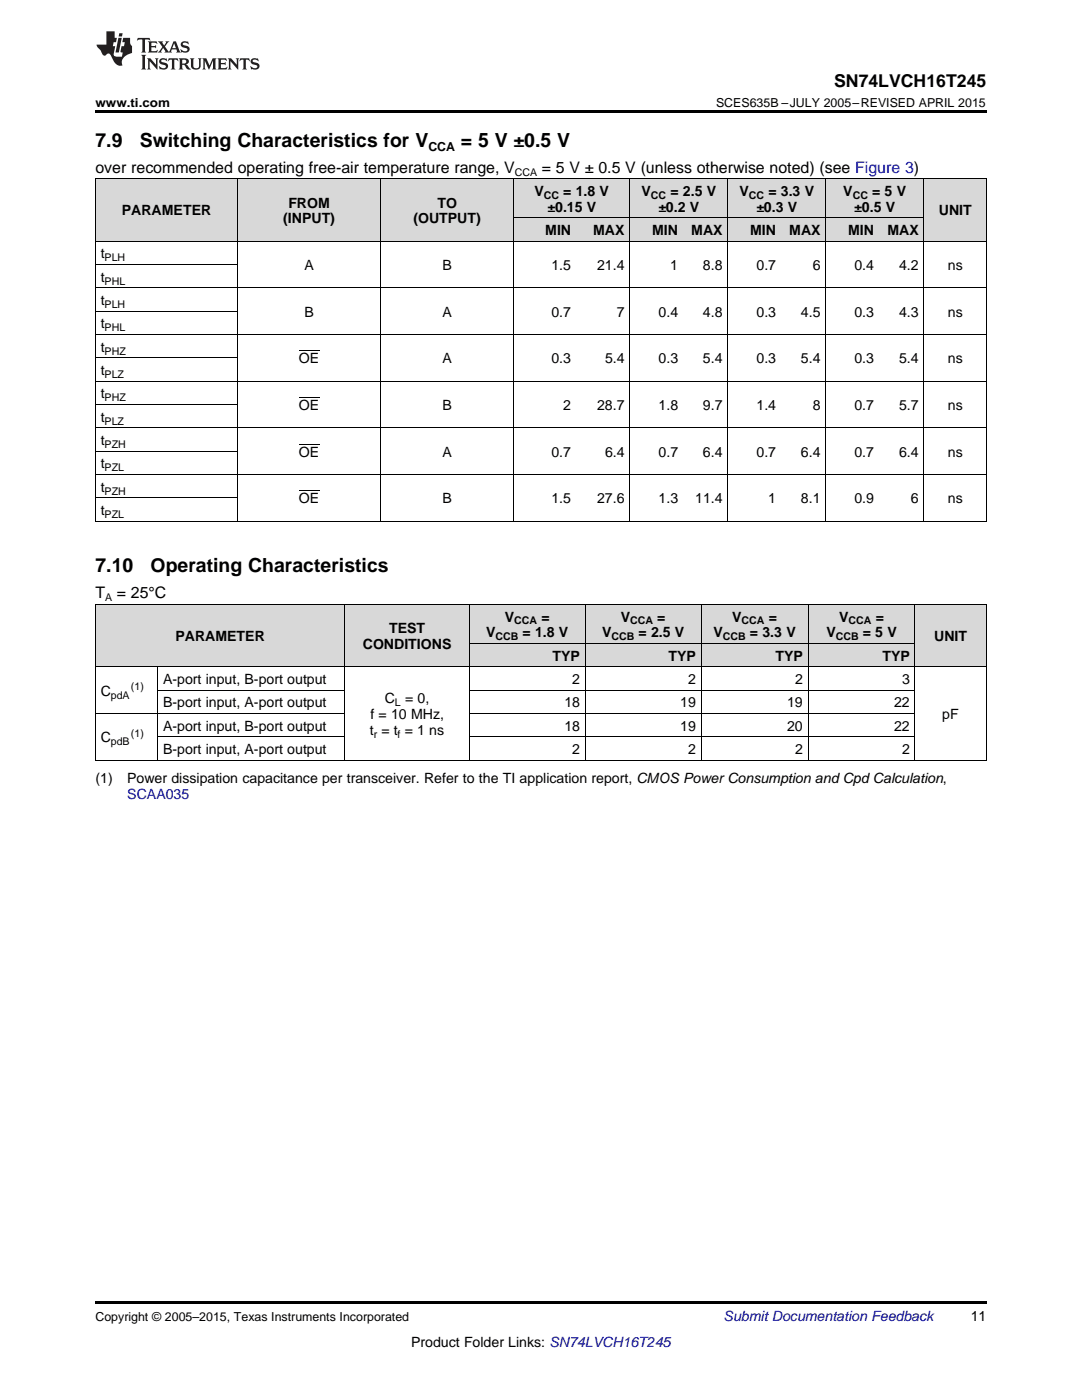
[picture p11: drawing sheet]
<svg xmlns="http://www.w3.org/2000/svg" width="216mm" height="279mm" viewBox="0 0 216 279" stroke-linecap="round" stroke-linejoin="round" font-family="sans-serif">
<g fill="#d8d8d8">
<path d="M19 120.7h12.5v12.4h-12.5z"/>
<path d="M31.5 120.7h37.3v12.4h-37.3z"/>
<path d="M68.8 120.7h24.9v12.4h-24.9z"/>
<path d="M93.7 128.5h23.1v4.6h-23.1z"/>
<path d="M116.8 128.5h23.1v4.6h-23.1z"/>
<path d="M139.9 128.5h21.4v4.6h-21.4z"/>
<path d="M161.3 128.5h21.3v4.6h-21.3z"/>
<path d="M182.6 120.7h14.2v12.4h-14.2z"/>
<path d="M93.7 120.7h23.1v7.8h-23.1z"/>
<path d="M116.8 120.7h23.1v7.8h-23.1z"/>
<path d="M139.9 120.7h21.4v7.8h-21.4z"/>
<path d="M161.3 120.7h21.3v7.8h-21.3z"/>
<path d="M19 35.7h28.5v12.5h-28.5z"/>
<path d="M47.5 35.7h28.4v12.5h-28.4z"/>
<path d="M75.9 35.7h26.7v12.5h-26.7z"/>
<path d="M102.6 43.5h12.4v4.7h-12.4z"/>
<path d="M115 43.5h10.7v4.7h-10.7z"/>
<path d="M125.7 43.5h10.7v4.7h-10.7z"/>
<path d="M136.4 43.5h8.9v4.7h-8.9z"/>
<path d="M145.3 43.5h10.6v4.7h-10.6z"/>
<path d="M155.9 43.5h8.9v4.7h-8.9z"/>
<path d="M164.8 43.5h10.7v4.7h-10.7z"/>
<path d="M175.5 43.5h8.9v4.7h-8.9z"/>
<path d="M184.4 35.7h12.4v12.5h-12.4z"/>
<path d="M102.6 35.7h12.4v7.8h-12.4z"/>
<path d="M115 35.7h10.7v7.8h-10.7z"/>
<path d="M125.7 35.7h10.7v7.8h-10.7z"/>
<path d="M136.4 35.7h8.9v7.8h-8.9z"/>
<path d="M145.3 35.7h10.6v7.8h-10.6z"/>
<path d="M155.9 35.7h8.9v7.8h-8.9z"/>
<path d="M164.8 35.7h10.7v7.8h-10.7z"/>
<path d="M175.5 35.7h8.9v7.8h-8.9z"/>
</g>
<g fill="#000">
<path d="M19 22h177.8v.5h-177.8zM19 104l.2 .1zM75.8 104l.1 .1zM102.5 104l.1 .1zM114.9 104l.1 .1zM125.6 104l.1 .1zM145.2 104l.1 .1zM155.8 104l.1 .1zM164.7 104l.1 .1zM175.4 104l.1 .1zM184.3 104l.1 .1zM196.7 104l.1 .1z"/>
<path d="M19 259.7h177.8v.5h-177.8z"/>
</g>
<g fill="none" stroke="#000" stroke-width=".2">
<path d="M19 35.6l177.8 .1v68.4M19.1 35.7v68.4M47.4 35.7v68.4M75.9 35.7v68.4M102.5 35.7v68.4M125.7 35.7v68.4M145.2 35.7v68.4M164.8 35.7v68.4M184.3 35.7v68.4M19 57.4h177.8M19 52.8h28.5M19 48.1h177.8"/>
<path d="M102.6 43.5h81.8M19 76.1h177.8M19 71.4h28.5M19 66.8h177.8M19 62.1h28.5M19 99.4h28.5M19 94.7h177.8M19 90h28.5M19 85.4h177.8M19 80.7h28.5M19 104h177.8M19 133.1h177.8"/>
<path d="M19 120.6h177.8M19.1 120.7v31.1M31.4 133.1v18.7M31.5 137.7h37.3M68.8 120.7v31.1M93.6 120.7v31.1M93.7 137.7h88.9M93.7 128.4h88.9M116.8 120.7v31.1M139.9 120.7v31.1M161.2 120.7v31.1M182.5 120.7v31.1"/>
<path d="M196.8 120.7v31.1M19 151.7h177.8M19 142.4h49.8M31.5 147.1h37.3M93.7 147.1h88.9M93.7 142.4h88.9"/>
</g>
<g fill="#231f20">
<path d="M27.5 7.6l-.1 .5 .4-.2h.6v.1v2.1l-.2 .4h1l-.3-.4v-2.1l.1-.1h.5l.5 .2-.2-.5zM29.5 8.3l.2 .3v1.5l-.2 .4h1.8l.2-.6a1.04 1.04 0 0 1-1.3 .2v-.7h.6l.3 .2v-.6l-.3 .2h-.6v-.6l.8-.1 .4 .3-.2-.5zM31.5 8.3l.9 1.1-.9 1.1h.8l-.2-.2 .5-.7 .4 .7-.2 .2h1.5l-.1-.2 .1-.4h.9l.1 .4-.2 .2h1l-.3-.3-.7-1.9h-.5l-.9 2-.8-1 .9-1h-.8l.1 .3-.3 .5-.4-.6 .2-.2zM34.7 8.6l.4 1h-.7zM36.3 8.4a.63 .63 0 0 0-.2 .7 .63 .63 0 0 0 .6 .4l.6 .2 .1 .2a.75 .75 0 0 1-.7 .4 .75 .75 0 0 1-.6-.5l.1 .7 .1-.1a1.11 1.11 0 0 0 1.5-.6 1.13 1.13 0 0 0-1.2-.8l-.1-.4a1.04 1.04 0 0 1 1.2 .2l-.2-.5-.1 .1-.5-.2zM28.2 10.9l.2 .4v2.2l-.2 .4h1l-.3-.4v-2.2l.3-.4zM29.3 11.6l.3 .4v1.5l-.3 .4h.8l-.2-.4v-1.3l1.5 1.7v-1.9l.2-.4h-.7l.2 .4v.9l-1.1-1.3zM32 11.8a.62 .62 0 0 0-.2 .7 .62 .62 0 0 0 .6 .4l.6 .1 .1 .3a.76 .76 0 0 1-.7 .3 .76 .76 0 0 1-.6-.4l.1 .7 .1-.1a1.11 1.11 0 0 0 1.5-.6 1.13 1.13 0 0 0-1.2-.8l-.1-.4a1.04 1.04 0 0 1 1.2 .2l-.2-.6-.1 .1-.5-.1zM33.7 11.6l-.2 .6a.61 .61 0 0 1 .8-.3v1.6l-.2 .4h.9l-.2-.4v-1.6a.63 .63 0 0 1 .8 .3l-.2-.6zM35.6 11.6l.3 .4v1.5l-.3 .4h1l-.2-.2v-.8l.5 .2a.76 .76 0 0 0 1.2 .7l-1-1a.58 .58 0 0 0 .6-.5 .58 .58 0 0 0-.5-.6zM36.4 11.9h.1a.45 .45 0 0 1 .5 .1 .45 .45 0 0 1 .1 .5l-.7 .2zM37.9 11.6l.2 .2a2.17 2.17 0 0 0 .3 1.9 .99 .99 0 0 0 1.6-.6v-1.1l.2-.4h-.7l.2 .2a1.92 1.92 0 0 1-.2 1.8 .6 .6 0 0 1-.9-.5v-1.1l.2-.4zM40.4 11.6l.2 .4v1.5l-.2 .4h.7l-.2-.4v-1.4l.8 1.8 .8-1.8v1.4l-.2 .4h.9l-.2-.4v-1.5l.2-.4h-.8l-.6 1.5-.6-1.5zM43.4 11.6l.2 .4v1.5l-.2 .4h1.8l.2-.6a1.04 1.04 0 0 1-1.3 .1v-.6h.5l.4 .2v-.6l-.4 .2h-.5v-.7h.8l.3 .3-.1-.6zM45.5 11.6l.2 .4v1.5l-.2 .4h.7l-.2-.4v-1.3l1.5 1.7v-1.9l.2-.4h-.7l.2 .4v.9l-1.1-1.3zM47.9 11.6l-.1 .6a.61 .61 0 0 1 .8-.3v1.6l-.3 .4h1l-.3-.4 .1-1.6a.63 .63 0 0 1 .7 .3l-.1-.6zM50.2 11.8a.62 .62 0 0 0-.2 .7 .62 .62 0 0 0 .6 .4l.6 .1 .2 .3a.76 .76 0 0 1-.8 .3 .76 .76 0 0 1-.6-.4l.1 .7 .2-.1a1.11 1.11 0 0 0 1.5-.6 1.13 1.13 0 0 0-1.3-.8l-.1-.4a1.04 1.04 0 0 1 1.2 .2l-.1-.6-.2 .1-.5-.1z"/>
<path d="M21.2 6.3v2.6h-1.9l.1 .4 .7 .9a.91 .91 0 0 0 1 .8 .56 .56 0 0 1 .5-.3 .56 .56 0 0 1 .5 .3l.4 .8a1.53 1.53 0 0 0 1.9 1.2 1.54 1.54 0 0 1 1-2.1l.9-.3v-1.4a1.52 1.52 0 0 1-.3-1.6h-1.4l-.2 .8h.5l-.2 .8h-.4l-.2 1v.2l.4 .1-.2 .8a1.93 1.93 0 0 1-1.6-.3l.3-1.8h-.5l.2-.8h.4l.2-.8h-.4v-1.3zM23.6 7.6l-.6 2.9h.7l.6-2.9zM23.8 6.6l-.1 .7h.6l.2-.7z"/>
</g>
<path d="M59.7 79.4h4M59.7 70h4M59.7 98h4M59.7 88.7h4" fill="none" stroke="#000" stroke-width=".2"/>
<g font-size="3.9">
<text x="19" y="29.3">7.9</text>
<text x="27.9" y="29.3">Switching Characteristics for V</text>
<text x="92" y="29.3">= 5 V ±0.5 V</text>
<text x="19" y="114.2">7.10</text>
<text x="30.1" y="114.2">Operating Characteristics</text>
</g>
<text font-size="3.5" x="166.4" y="17.3">SN74LVCH16T245</text>
<g font-size="3.2">
<text x="19" y="34.4">over recommended operating free-air temperature range, V</text>
<text x="108.1" y="34.4">= 5 V ± 0.5 V (unless otherwise noted) (see Figure 3)</text>
<text x="19" y="119.4">T</text>
<text x="23.3" y="119.4">= 25°C</text>
</g>
<g font-size="2.8">
<text x="57.5" y="41.4">FROM</text>
<text x="87.3" y="41.4">TO</text>
<text x="106.6" y="39.1">V</text>
<text x="112.4" y="39.1">= 1.8 V</text>
<text x="128" y="39.1">V</text>
<text x="133.8" y="39.1">= 2.5 V</text>
<text x="147.6" y="39.1">V</text>
<text x="153.3" y="39.1">= 3.3 V</text>
<text x="168.3" y="39.1">V</text>
<text x="174" y="39.1">=</text>
<text x="176.5" y="39.1">5 V</text>
<text x="24.3" y="43">PARAMETER</text>
<text x="56.5" y="44.6">(INPUT)</text>
<text x="82.5" y="44.6">(OUTPUT)</text>
<text x="108.8" y="46.9">MIN</text>
<text x="109.3" y="42.3">±0.15 V</text>
<text x="118.4" y="46.9">MAX</text>
<text x="130.1" y="46.9">MIN</text>
<text x="131.4" y="42.3">±0.2</text>
<text x="137.7" y="42.3">V</text>
<text x="137.9" y="46.9">MAX</text>
<text x="149.7" y="46.9">MIN</text>
<text x="150.9" y="42.3">±0.3</text>
<text x="157.2" y="42.3">V</text>
<text x="157.5" y="46.9">MAX</text>
<text x="169.2" y="46.9">MIN</text>
<text x="170.5" y="42.3">±0.5</text>
<text x="176.7" y="42.3">V</text>
<text x="177.1" y="46.9">MAX</text>
<text x="187.3" y="43">UNIT</text>
<text x="20.1" y="51.6">t</text>
<text x="60.7" y="53.9">A</text>
<text x="88.3" y="53.9">B</text>
<text x="110" y="53.9">1.5</text>
<text x="119.1" y="53.9">21.4</text>
<text x="133.7" y="53.9">1</text>
<text x="140.3" y="53.9">8.8</text>
<text x="151" y="53.9">0.7</text>
<text x="162.2" y="53.9">6</text>
<text x="170.5" y="53.9">0.4</text>
<text x="179.4" y="53.9">4.2</text>
<text x="189.1" y="53.9">ns</text>
<text x="20.1" y="56.2">t</text>
<text x="20.1" y="60.9">t</text>
<text x="20.1" y="65.5">t</text>
<text x="60.7" y="63.2">B</text>
<text x="88.3" y="63.2">A</text>
<text x="110" y="63.2">0.7</text>
<text x="123" y="63.2">7</text>
<text x="131.4" y="63.2">0.4</text>
<text x="140.3" y="63.2">4.8</text>
<text x="151" y="63.2">0.3</text>
<text x="159.8" y="63.2">4.5</text>
<text x="170.5" y="63.2">0.3</text>
<text x="179.4" y="63.2">4.3</text>
<text x="189.1" y="63.2">ns</text>
<text x="20.1" y="70.2">t</text>
<text x="20.1" y="74.9">t</text>
<text x="59.7" y="72.5">OE</text>
<text x="88.3" y="72.5">A</text>
<text x="110" y="72.5">0.3</text>
<text x="120.7" y="72.5">5.4</text>
<text x="131.4" y="72.5">0.3</text>
<text x="140.3" y="72.5">5.4</text>
<text x="151" y="72.5">0.3</text>
<text x="159.8" y="72.5">5.4</text>
<text x="170.5" y="72.5">0.3</text>
<text x="179.4" y="72.5">5.4</text>
<text x="189.1" y="72.5">ns</text>
<text x="20.1" y="79.5">t</text>
<text x="59.7" y="81.8">OE</text>
<text x="88.3" y="81.8">B</text>
<text x="112.4" y="81.8">2</text>
<text x="119.1" y="81.8">28.7</text>
<text x="131.4" y="81.8">1.8</text>
<text x="140.3" y="81.8">9.7</text>
<text x="151" y="81.8">1.4</text>
<text x="162.2" y="81.8">8</text>
<text x="170.5" y="81.8">0.7</text>
<text x="179.4" y="81.8">5.7</text>
<text x="189.1" y="81.8">ns</text>
<text x="20.1" y="84.2">t</text>
<text x="20.1" y="88.8">t</text>
<text x="20.1" y="93.5">t</text>
<text x="59.7" y="91.2">OE</text>
<text x="88.3" y="91.2">A</text>
<text x="110" y="91.2">0.7</text>
<text x="120.7" y="91.2">6.4</text>
<text x="131.4" y="91.2">0.7</text>
<text x="140.3" y="91.2">6.4</text>
<text x="151" y="91.2">0.7</text>
<text x="159.8" y="91.2">6.4</text>
<text x="170.5" y="91.2">0.7</text>
<text x="179.4" y="91.2">6.4</text>
<text x="189.1" y="91.2">ns</text>
<text x="20.1" y="98.1">t</text>
<text x="59.7" y="100.5">OE</text>
<text x="88.3" y="100.5">B</text>
<text x="110" y="100.5">1.5</text>
<text x="119.1" y="100.5">27.6</text>
<text x="131.4" y="100.5">1.3</text>
<text x="138.7" y="100.5">11.4</text>
<text x="153.3" y="100.5">1</text>
<text x="159.8" y="100.5">8.1</text>
<text x="170.5" y="100.5">0.9</text>
<text x="181.8" y="100.5">6</text>
<text x="189.1" y="100.5">ns</text>
<text x="20.1" y="102.8">t</text>
<text x="100.8" y="124">V</text>
<text x="108" y="124">=</text>
<text x="123.9" y="124">V</text>
<text x="131.2" y="124">=</text>
<text x="146.1" y="124">V</text>
<text x="153.4" y="124">=</text>
<text x="167.5" y="124">V</text>
<text x="174.7" y="124">=</text>
<text x="35" y="128">PARAMETER</text>
<text x="72.4" y="129.5">CONDITIONS</text>
<text x="77.6" y="126.4">TEST</text>
<text x="97" y="127.2">V</text>
<text x="104.3" y="127.2">= 1.8 V</text>
<text x="110.2" y="131.9">TYP</text>
<text x="120.2" y="127.2">V</text>
<text x="127.4" y="127.2">= 2.5 V</text>
<text x="133.4" y="131.9">TYP</text>
<text x="142.4" y="127.2">V</text>
<text x="149.6" y="127.2">= 3.3 V</text>
<text x="154.7" y="131.9">TYP</text>
<text x="164.9" y="127.2">V</text>
<text x="172.2" y="127.2">= 5 V</text>
<text x="176.1" y="131.9">TYP</text>
<text x="186.4" y="128">UNIT</text>
<text x="32.5" y="136.5">A-port input, B-port output</text>
<text x="114.2" y="136.5">2</text>
<text x="137.3" y="136.5">2</text>
<text x="158.6" y="136.5">2</text>
<text x="180" y="136.5">3</text>
<text x="20.1" y="138.9">C</text>
<text x="32.5" y="141.2">B-port input, A-port output</text>
<text x="73.9" y="143.5">f = 10 MHz,</text>
<text x="76.8" y="140.3">C</text>
<text x="80.8" y="140.3">= 0,</text>
<text x="112.6" y="141.2">18</text>
<text x="135.7" y="141.2">19</text>
<text x="157.1" y="141.2">19</text>
<text x="178.4" y="141.2">22</text>
<text x="188" y="143.5">pF</text>
<text x="20.1" y="148.2">C</text>
<text x="32.5" y="145.8">A-port input, B-port output</text>
<text x="73.8" y="146.7">t = t = 1 ns</text>
<text x="112.6" y="145.8">18</text>
<text x="135.7" y="145.8">19</text>
<text x="157.1" y="145.8">20</text>
<text x="178.4" y="145.8">22</text>
<text x="32.5" y="150.5">B-port input, A-port output</text>
<text x="114.2" y="150.5">2</text>
<text x="137.3" y="150.5">2</text>
<text x="158.6" y="150.5">2</text>
<text x="180" y="150.5">2</text>
<text x="19" y="156.4">(1)</text>
<text x="25.4" y="156.4">Power dissipation capacitance per transceiver. Refer to the TI application report, CMOS Power Consumption and Cpd Calculation,</text>
<text x="193.7" y="263.6">11</text>
<text x="82" y="268.9">Product Folder Links: SN74LVCH16T245</text>
</g>
<g font-size="2.8" fill="#0000c8">
<text x="25.4" y="159.5">SCAA035</text>
<text x="144.4" y="263.6">Submit Documentation Feedback</text>
</g>
<g font-size="2.5">
<text x="19" y="21.4">www.ti.com</text>
<text x="142.9" y="21.4">SCES635B –JULY 2005–REVISED APRIL 2015</text>
<text x="85.5" y="30.1">CCA</text>
<text x="19" y="263.6">Copyright © 2005–2015, Texas Instruments Incorporated</text>
</g>
<g font-size="2.1">
<text x="102.7" y="35.1">CCA</text>
<text x="108.5" y="39.7">CC</text>
<text x="129.9" y="39.7">CC</text>
<text x="149.4" y="39.7">CC</text>
<text x="170.1" y="39.7">CC</text>
<text x="20.9" y="52.1">PLH</text>
<text x="20.9" y="56.8">PHL</text>
<text x="20.9" y="61.5">PLH</text>
<text x="20.9" y="66.1">PHL</text>
<text x="20.9" y="70.8">PHZ</text>
<text x="20.9" y="75.4">PLZ</text>
<text x="20.9" y="80.1">PHZ</text>
<text x="20.9" y="84.7">PLZ</text>
<text x="20.9" y="89.4">PZH</text>
<text x="20.9" y="94.1">PZL</text>
<text x="20.9" y="98.7">PZH</text>
<text x="20.9" y="103.4">PZL</text>
<text x="21" y="120">A</text>
<text x="102.6" y="124.6">CCA</text>
<text x="125.8" y="124.6">CCA</text>
<text x="148" y="124.6">CCA</text>
<text x="169.3" y="124.6">CCA</text>
<text x="98.9" y="127.8">CCB</text>
<text x="122" y="127.8">CCB</text>
<text x="144.3" y="127.8">CCB</text>
<text x="166.8" y="127.8">CCB</text>
<text x="26.1" y="137.7">(1)</text>
<text x="22.1" y="139.4">pdA</text>
<text x="78.8" y="140.9">L</text>
<text x="22.1" y="148.7">pdB</text>
<text x="26.1" y="147">(1)</text>
<text x="74.6" y="147.2">r</text>
<text x="79.3" y="147.2">f</text>
</g>
</svg>
